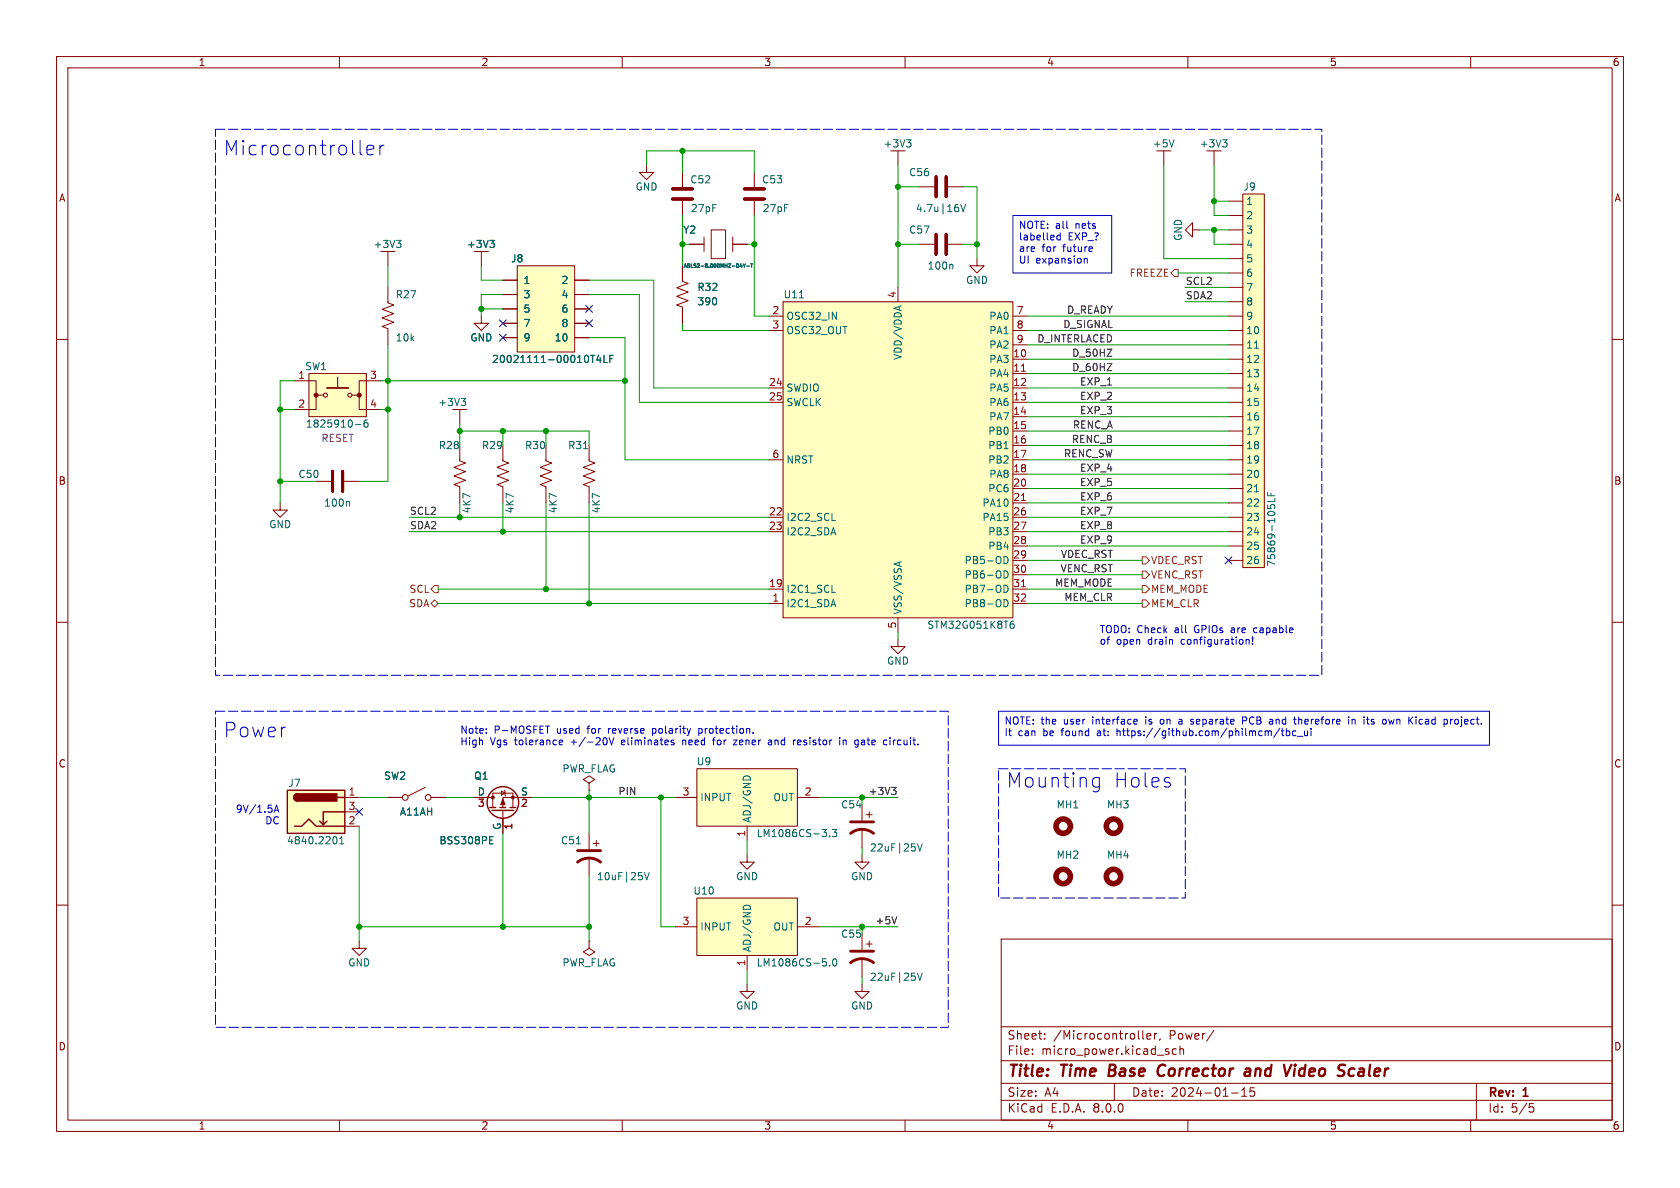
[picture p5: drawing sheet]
<svg xmlns="http://www.w3.org/2000/svg" width="297mm" height="210mm" viewBox="0 0 297 210" stroke-linecap="round" stroke-linejoin="round" font-family="sans-serif">
<g fill="none" stroke="#840000" stroke-width=".18">
<path d="M10 10h277v190h-277zM12 12h273v186h-273zM60 10v2M110 10v2M160 10v2M210 10v2M260 10v2M10 60h2M285 60h2M81.3 78.7v2.8l1 .4-2 .7 2 .8-2 .7 2 .8-2 .8 1 .3v.3M81.3 86.4v2.5M10 110h2"/>
<path d="M285 110h2M10 160h2M285 160h2M177 166h108v32h-108zM60 198v2M110 198v2M160 198v2M177 194.5h108M177 191.5h108M177 187.5h108M177 181.5h108M182.5 186.3v.1"/>
<path d="M182.5 185.5v.1M184.7 183.6v.1M184.7 182.8v.1M197 191.5v3M202 182.2v1.3l.2 .2M202.7 183.2l.8-.1-.1-.3-.4-.1-.3 .2 .1 .7h.6M204.1 182.7v1M204.5 182.7l-.3 .1-.1 .2M205.1 183.6l-.1 .3M206.5 185.9l.2 .2-.2 .3M206.5 185.4l.1 .1M208 185.5l-.5-.1-.3 .3v.4l.2 .2h.6"/>
<path d="M208.6 185.5l.2-.1 .4 .1v.9M208.6 184.9v1.5M210 198v2M214.6 182.1l-1.3 2M217.7 193.2h1.2M219.5 193.8h.9M219.5 192.7l.5-.4v1.5M221.7 192.3h-.7v.7l.2-.1h.5l.1 .3-.1 .5-.2 .1-.5-.1M260 198v2M261 191.5v6.5M270.4 195.1h.7M270.5 195.7h.4l.3 .3-.2 .5-.5 .1"/>
</g>
<path d="M196.2 188.2l-.2 2h.7M205.6 188.2a1.13 1.13 0 0 0-.9 .7 1.13 1.13 0 0 0 .2 1.2l.3 .1 .5-.1M220.1 190.1l.2 .1 .6-.1M220.2 189l.2-.1 .6 .1-.1 1.2M221 189.4l-.9 .1M228.9 188.9l-.2 1.3M229 188.2v.2M229 188.2l-.1 .1 .1 .1M229 188.2l.1 .1-.1 .1M229.8 189.1l-.2 .7 .4 .4M238.9 188.9l.6 .1M239.3 190.1l-.6 .1" fill="none" stroke="#840000" stroke-width=".4"/>
<path d="M123.2 135.9h17.8v10.2h-17.8z" fill="#ffffc2"/>
<g fill="none" stroke="#840000" stroke-width=".18">
<path d="M205.7 26.7v2.5M214.6 26.7v2.5M68.6 44.5v2.5M85.1 55.9v1.3h1.3l-1.3 1.2-1.3-1.2h1.3M85.1 44.5v2.5M162.6 43.2h2.8M167.4 43.2h2.8M80 72.4h2.5M81.3 72.4v2.5M55.9 85.1h2.8M60.7 85.1h2.8M123.2 135.9h17.8v10.2h-17.8z"/>
<path d="M119.4 141h3.8M132.1 146.1v2.5M141 141h3.8"/>
</g>
<g fill="none" stroke="#006464" stroke-width=".18">
<path d="M207.6 24.7l-.5 1.3M216.1 24.7h.8l-.4 .5M216.7 25.2l.2 .2v.3l-.2 .3M70.1 42.5h.8l-.4 .5M70.6 43l.3 .2v.3l-.3 .3M86.6 42.5h.8l-.4 .5M87.1 43l.3 .2v.3l-.3 .3M168.3 46.7l.2 .2v.7M81.5 70.4h.8l-.4 .5M82.1 70.9l.2 .3v.3l-.2 .2M61.6 88.6l.2 .2v.7M131.6 137.3l.3-.1 .6 .1"/>
<path d="M146.7 147.8v.1M147.1 146.6h.8l-.4 .5 .4 .1v.6l-.2 .1-.6-.1"/>
</g>
<path d="M165.5 41.4v3.6zM167.3 41.4v3.6zM58.8 83.3v3.6zM60.6 83.3v3.6z" fill="none" stroke="#840000" stroke-width=".51"/>
<path d="M54.6 66h10.2v7.7h-10.2z" fill="#ffffc2"/>
<g fill="none" stroke="#840000" stroke-width=".18">
<path d="M52.1 67.3h3.8v5.1h-3.8M54.6 66h10.2v7.7h-10.2zM55.9 69.9h1.2M59.7 66.7v1.9M62.2 69.9h1.3M67.3 67.3h-3.8v5.1h3.8"/>
<circle cx="57.5" cy="69.9" r=".36"/>
<circle cx="61.8" cy="69.9" r=".36"/>
</g>
<g fill="#840000" stroke="#840000" stroke-width=".18">
<circle cx="55.9" cy="69.9" r=".36"/>
<circle cx="63.5" cy="69.9" r=".36"/>
</g>
<path d="M57.8 68.6h3.8" fill="none" stroke="#840000" stroke-width=".3"/>
<path d="M62.8 75h1M65 74.2l-.4 .1a.86 .86 0 0 0 0 1.2l.4-.1 .1-.4-.3-.3-.3 .1-.2 .2" fill="none" stroke="#006464" stroke-width=".18"/>
<path d="M91.4 47h10.2v15.2h-10.2z" fill="#ffffc2"/>
<g fill="none" stroke="#840000" stroke-width=".18">
<path d="M68.6 50.8v2.7l1 .4-2 .8 2 .7-2 .8 2 .8-2 .7 1 .4v.3M68.6 58.4v2.6M88.9 49.5h2.5M88.9 59.7h2.5M88.9 52.1h2.5M88.9 54.6h2.5M88.9 57.2h2.5M91.4 47h10.2v15.2h-10.2zM101.6 49.5h2.5M101.6 59.7h2.5M101.6 52.1h2.5M101.6 54.6h2.5"/>
<path d="M101.6 57.2h2.5M210.8 40.6v-1.2l-1.3 1.2 1.3 1.3v-1.3h1.3M88.9 78.7v2.8l1 .4-2 .7 2 .8-2 .7 2 .8-2 .8 1 .3v.3M49.5 88.9v1.3h1.3l-1.3 1.2-1.2-1.2h1.2M88.9 86.4v2.5"/>
</g>
<path d="M104.4 62.8h.7M105.8 62.7l-.3 1h.8M106.1 63.2v.9M106.8 62.8v1.3h.6M107.8 63.4h.4M108.4 62.8h-.6v1.3" fill="none" stroke="#006464" stroke-width=".18"/>
<path d="M138.4 53.3h40.7v55.9h-40.7z" fill="#ffffc2"/>
<g fill="none" stroke="#840000" stroke-width=".18">
<path d="M114.3 29.2v1.3h1.3l-1.3 1.3-1.3-1.3h1.3M120.6 30.5v2.8M120.6 35.3v2.8M133.3 30.5v2.8M133.3 35.3v2.8M158.7 26.7v2.5M162.6 33h2.8M167.4 33h2.8M120.6 47v2.7l1.1 .4-2.1 .8 2.1 .7-2.1 .8 2.1 .7-2.1 .8 1 .4v.2M120.6 54.6v2.6M121.9 43.2h2.6M124.5 41.9v2.6"/>
<path d="M125.7 40.6h2.6v5.1h-2.6zM129.5 41.9v2.6M129.5 43.2h2.6M135.9 55.9h2.5M135.9 58.4h2.5M138.4 53.3h40.7v55.9h-40.7zM158.7 50.8v2.5M172.7 45.7v1.3h1.3l-1.3 1.3-1.3-1.3h1.3M179.1 55.9h2.5M179.1 58.4h2.5M96.5 78.7v2.8l1 .4-2 .7 2 .8-2 .7 2 .8-2 .8 1 .3v.3M104.1 78.7v2.8l1.1 .4-2.1 .7 2.1 .8-2.1 .7 2.1 .8-2.1 .8 1 .3v.3"/>
<path d="M135.9 68.6h2.5M135.9 71.1h2.5M179.1 63.5h2.5M179.1 66h2.5M179.1 68.6h2.5M179.1 71.1h2.5M179.1 73.7h2.5M179.1 76.2h2.5M179.1 78.7h2.5M179.1 61h2.5M96.5 86.4v2.5M104.1 86.4v2.5"/>
<path d="M135.9 81.3h2.5M135.9 91.4h2.5M135.9 94h2.5M179.1 81.3h2.5M179.1 83.8h2.5M179.1 86.4h2.5M179.1 88.9h2.5M179.1 91.4h2.5M179.1 94h2.5M179.1 96.5h2.5M179.1 99.1h2.5M135.9 106.7h2.5"/>
<path d="M135.9 104.1h2.5M158.7 113v1.3h1.3l-1.3 1.3-1.2-1.3h1.2M158.7 109.2v2.6M179.1 106.7h2.5M179.1 104.1h2.5M179.1 101.6h2.5M132.1 151.1v1.3h1.2l-1.2 1.3-1.3-1.3h1.3M152.4 151.1v1.3h1.3l-1.3 1.3-1.3-1.3h1.3M152.4 142.2v2.8M152.4 146.6v3.3M153.2 144h1M153.7 143.5v1"/>
<path d="M152.4 165.1v2.8M152.4 169.4v3.3M153.2 166.9h1M153.7 166.4v1"/>
</g>
<path d="M180.6 65.6h.7M180.6 88.5h.7M180.6 103.7h.7" fill="none" stroke="#a90000" stroke-width=".18"/>
<g fill="none" stroke="#006464" stroke-width=".18">
<path d="M160.3 24.7h.7l-.4 .5M160.8 25.2l.2 .2v.3l-.2 .3M169.4 36.7v.6M169.8 36.1l.5 1.3 .4-1.3M130.8 47.1h.4M131.1 46.9v.4M131.4 46.6l.2 .4M131.6 47v.3M131.8 46.6l-.2 .4M132 47h.5M132.7 46.6h.4M132.9 46.6v.7"/>
<path d="M141.3 52.6h.7M103.2 79.3h.7M147.1 92h.6M159.3 99.3l-1.2 .4M177.5 98.4a.64 .64 0 0 1 .7 .6 .64 .64 0 0 1-.7 .6M147.1 104.7h.6M177.5 103.4a.64 .64 0 0 1 .7 .7 .64 .64 0 0 1-.7 .6M177.5 100.9a.64 .64 0 0 1 .7 .6 .64 .64 0 0 1-.7 .7M177.5 106a.64 .64 0 0 1 .7 .6 .64 .64 0 0 1-.7 .7M178.6 110.4l.5-.1 .2 .2-.1 .5-.4 .1-.2-.2M179.2 109.8l-.4 .1-.2 .2M162.2 149.2l.4 1.2 .4-1.2"/>
<path d="M162.2 172l.4 1.3 .4-1.3"/>
</g>
<g fill="none" stroke="#840000" stroke-width=".99">
<circle cx="188" cy="146" r="1.27"/>
<circle cx="188" cy="154.9" r="1.27"/>
<circle cx="196.8" cy="154.9" r="1.27"/>
<circle cx="196.8" cy="146" r="1.27"/>
</g>
<path d="M118.9 35.2h3.5zM118.9 33.4h3.5zM131.6 35.2h3.5zM131.6 33.4h3.5zM165.5 31.2v3.6zM167.3 31.2v3.6zM150.4 147.3a3.3 3.3 0 0 1 4 0M150.4 145.3h4M150.4 170.2a3.3 3.3 0 0 1 4 0M150.4 168.1h4" fill="none" stroke="#840000" stroke-width=".51"/>
<path d="M50.8 139.7h10.2v7.6h-10.2z" fill="#ffffc2"/>
<g fill="none" stroke="#840000" stroke-width=".25">
<path d="M50.8 139.7h10.2v7.6h-10.2zM52.1 146.1h1.2l1.3-1.3 1.3 1.3h5.1M52.6 140.3a.64 .64 0 0 0-.7 .7 .64 .64 0 0 0 .7 .6M57.8 145.2l-.7 .6M59.7 141h1.3M61 143.5h-3.9v2.3l-.6-.6M86.6 142.7h1M87 143.3h3.8M88.4 142.7h1M90.2 142.7h1"/>
<circle cx="88.9" cy="141.9" r="2.79"/>
</g>
<g fill="#840000" stroke="#840000" stroke-width=".25">
<path d="M52.1 140.5l.5-.2v1.3a.63 .63 0 0 1-.6-.4 .63 .63 0 0 1 .1-.7z"/>
<path d="M52.6 140.3h7v1.3h-7z"/>
</g>
<g fill="none" stroke="#840000" stroke-width=".18">
<path d="M75.2 139.2l-3.1 1.5M88.6 139.8l.7 .4-.7 .4zM89.2 139.7l.1 .1v.8l.1 .1M61 141h2.5M61 146.1h2.5M61 143.5h2.5M68.6 141h2.5M76.2 141h2.5M83.8 141h3.3M87.1 142.7v-2.5h3.6v2.5M88.9 143.3v4M94 141h-5.1v1.7"/>
<path d="M63.5 166.4v1.2h1.3l-1.3 1.3-1.3-1.3h1.3"/>
<circle cx="71.6" cy="141" r=".51"/>
<circle cx="75.7" cy="141" r=".51"/>
</g>
<path d="M59.3 147.9a.79 .79 0 0 1 0 1.3M60.1 149.2h.7M60.1 148.3l.3-.4v1.3M86.6 149.2h.6M86.6 148.5h.4M86.6 147.9h.6" fill="none" stroke="#006464" stroke-width=".18"/>
<g fill="#840000" stroke="#840000" stroke-width=".18">
<path d="M88.9 141.2l.4 1h-.8z"/>
<circle cx="90.7" cy="141" r=".25"/>
<circle cx="87.1" cy="141" r=".25"/>
</g>
<path d="M219.7 34.3h3.8v66h-3.8z" fill="#ffffc2"/>
<g fill="none" stroke="#840000" stroke-width=".18">
<path d="M217.2 35.6h2.5M217.2 38.1h2.5M219.7 34.3h3.8v66h-3.8zM217.2 58.4h2.5M217.2 40.6h2.5M217.2 43.2h2.5M217.2 45.7h2.5M217.2 48.3h2.5M217.2 50.8h2.5M217.2 53.3h2.5M217.2 55.9h2.5M217.2 61h2.5"/>
<path d="M217.2 63.5h2.5M217.2 66h2.5M217.2 68.6h2.5M217.2 71.1h2.5M217.2 73.7h2.5M217.2 76.2h2.5M217.2 78.7h2.5M217.2 81.3h2.5M217.2 83.8h2.5M217.2 86.4h2.5M217.2 88.9h2.5M217.2 91.4h2.5"/>
<path d="M217.2 94h2.5M217.2 96.5h2.5M217.2 99.1h2.5M104.1 147.3v2.8M104.1 151.6v3.3M104.9 149.1h1M105.4 148.6v1M152.4 174v1.3h1.3l-1.3 1.2-1.3-1.2h1.3"/>
</g>
<path d="M221.8 61.5h.7M221.8 86.9h.7M224.1 87v.6h1.3M224.7 89.3h.5M224.7 87.2v.4M225.4 88.1v.6h-1.3M101.9 149.2h.7M113.9 154.2l.5 1.3 .4-1.3" fill="none" stroke="#006464" stroke-width=".18"/>
<path d="M102.1 152.4a3.3 3.3 0 0 1 4.1 0M102.1 150.4h4.1" fill="none" stroke="#840000" stroke-width=".51"/>
<path d="M123.2 158.8h17.8v10.1h-17.8z" fill="#ffffc2"/>
<g fill="none" stroke="#840000" stroke-width=".18">
<path d="M88.9 49.5h2.5M88.9 59.7h2.5M88.9 52.1h2.5M88.9 54.6h2.5M88.9 57.2h2.5M101.6 49.5h2.5M101.6 59.7h2.5M101.6 52.1h2.5M101.6 54.6h2.5M101.6 57.2h2.5M120.6 47v2.5M120.6 54.6v2.6"/>
<path d="M121.9 43.2h2.6M129.5 43.2h2.6M104.1 138.4l1.1-.6-1.1-.6-1 .6 1 .6v1.3M104.1 139.7h.1M68.6 141h2.5M76.2 141h2.5M83.8 141h2.6M88.9 144.8v2.5M91.4 141h2.6M123.2 158.8h17.8v10.1h-17.8zM104.1 166.4v1.2l1.1 .7-1.1 .6-1-.6 1-.7M104.1 166.4h.1"/>
<path d="M119.4 163.8h3.8M132.1 174v1.3h1.2l-1.2 1.2-1.3-1.2h1.3M132.1 168.9v2.6M141 163.8h3.8"/>
</g>
<g fill="none" stroke="#006464" stroke-width=".18">
<path d="M86.6 42.5h.8l-.4 .5M87.1 43l.3 .2v.3l-.3 .3M130.8 47.1h.4M131.1 46.9v.4M131.4 46.6l.2 .4M131.6 47v.3M131.8 46.6l-.2 .4M132 47h.5M132.7 46.6h.4M132.9 46.6v.7M104.4 62.8h.7M105.8 62.7l-.3 1h.8"/>
<path d="M106.1 63.2v.9M106.8 62.8v1.3h.6M107.8 63.4h.4M108.4 62.8h-.6v1.3M86.6 148.5h.4M86.6 149.2h.6M86.6 147.9h.6M131.6 160.1l.3-.1 .6 .1M146.7 170.6v.2M147.3 169.6l.2-.1a.68 .68 0 0 1 .4 .6 .68 .68 0 0 1-.4 .7l-.2-.2-.1-.3z"/>
</g>
<path d="M207 48.3l.6-.7h.7v1.3h-.7zM201.9 98.4h.7l.6 .7-.6 .6h-.7zM76.2 106.7l.6-.7 .7 .7-.7 .6zM76.8 103.5h.7v1.3h-.7l-.6-.7zM201.9 106h.7l.6 .7-.6 .6h-.7zM201.9 103.5h.7l.6 .6-.6 .7h-.7zM201.9 101h.7l.6 .6-.6 .6h-.7z" fill="none" stroke="#725600" stroke-width=".18"/>
<path d="M157.6 139.2h.8l-.4 .5M158.2 139.7l.2 .2v.3l-.2 .3M158.5 162l-.4 1.3" fill="none" stroke="#0f0f0f" stroke-width=".18"/>
<g fill="none" stroke="#0000c2" stroke-width=".18">
<path d="M63.8 27.3l.2 .1M64.9 26.5l1.2-.2-.1-.5-.8-.1-.3 .3v1l.1 .3 .2 .1 .8-.1M67.2 25.7v1.7M67.9 25.7a.65 .65 0 0 0-.7 .5M179.1 38.1h17.4v10.2h-17.4zM187.4 41.1v1.3M187.4 41.6h-.3l-.3 .2 .2 .6h.4M191.7 45.8l.2-.1h.3v.8M193.1 43.7v.2l-.6 .1M220.3 113v.9M220.3 113.2l.2-.2 .3 .1v.8M221.4 113.8v.1"/>
<path d="M221.4 112.6v.8M221.9 111l-.3 .2v.4l.3 .2M86 129.5v.1M86 128.8v.2M96.4 128.4h.8M98.9 131.6h.5M98.9 130.9l.4-.1 .2 .3-.6 .1M107 130.4a.79 .79 0 0 1 0 1.3M107.7 130.4l.4 1.3 .4-1.3M115.4 128.8v1.2M115.4 129.6h.1M115.5 128.8h-.1"/>
<path d="M118.8 131.2l.3 .1 .1 .2-.2 .2h-.2M118.8 130.8l.3 .1M120.7 130.8v.9M120.9 130.8l-.2 .1M123.5 128.8v1.2M123.5 129.6h.4M123.9 128.8h-.4M126 130.8h.4M126.1 130.6v1.1M129.6 130.8h.7l-.7 .9h.7M133.1 129.5v.1M135.8 131.5l.2 .2 .4-.1"/>
<path d="M135.9 130.9h.5v.8M136.4 131.1l-.4 .1-.2 .2M140.5 130.8h.1M141.4 130.8h-.2l-.2 .2 .1 .6 .3 .1M141.6 131.1l-.6 .1M148.4 130.4v.1M148.4 130.8v.9M149.1 130.9l.3-.1 .2 .2M149.1 130.8v.9M152.7 130.8l-.4 .1M152.7 131.2h-.3l-.1 .2v.2l.4 .1M157.3 130.4v.1"/>
<path d="M157.3 130.8v.9M176.5 125.7h86.8v6h-86.8zM193.4 139l.2 .1 .7-.1M193.4 137.6l.2-.2 .7 .2M194.3 137.4v2.1a.69 .69 0 0 1-1 .4M197.5 128.8v1.2M197.7 129.2l-.2 .1M200.6 127.2h.4v.3l-.6 .1M201 127.9l-.4 .1M205.2 127.2l-.1 .2 .1 .5M206.8 138.4l.1 .2-.1 .4M208.8 127.2h-.4"/>
<path d="M208.8 127.5h-.3l-.1 .2v.2l.4 .1M210.7 127.2h.3M210.7 127.6l.3 .2M211 127.8l-.2 .2h-.2M219.7 127.4l.6-.1 .1-.1-.1-.3-.6-.2v1.3M226.3 128.7l-1.1 1.7M226.5 129.2h.5M226.7 128.8v1.1l.3 .1M227.4 129.3l.4-.1 .2 .2-.1 .6h-.5M227.4 128.8v1.2M229.1 129.3l-.4-.1-.2 .2 .1 .6h.5M229.3 130.2h1"/>
<path d="M229.6 126.7v1.3M230 127.2l-.4 .1M230.6 129.2l.1 .8h.3l.2-.1M231.2 129.2v.8M231.8 129.2v.8M238.4 126.7v.2M238.4 127.2v.8M239 127.3l.2-.1h.3l.1 .8M239 127.2v.8M242.4 127.9l.4 .1M242.8 127.2l-.4 .1 .1 .2 .3 .1M245.5 127.2l.2 .8 .3-.6 .2 .6"/>
<path d="M249.1 126.7v1.3M249.8 126.7l-.7 .8M250.3 126.7v.2M251.1 127.2l-.2 .2v.4l.2 .2M256.8 127.2l-.4 .2M257.6 127.2h-.3l-.1 .2v.5l.4 .1M48.5 143.6l.4-1.3 .4 1.3M48.6 143.2h.6"/>
</g>
<path d="M38.1 22.9h195.6v96.5h-195.6zM38.1 125.7h129.5v55.9h-129.5zM176.5 135.9h33v22.9h-33z" fill="none" stroke="#0000c2" stroke-width=".18" stroke-dasharray="1.7 .6"/>
<g fill="none" stroke="#009600" stroke-width=".18">
<path d="M114.3 29.2v-2.5h19v3.8M120.6 26.7v3.8M120.6 38.1v8.9M133.3 38.1v17.8h2.6M158.7 29.2v21.6M158.7 33h3.9M170.2 33h2.5v12.7M205.7 29.2v16.5h11.5M214.6 29.2v8.9h2.6M214.6 35.6h2.6M68.6 47v3.8M85.1 47v2.5h3.8"/>
<path d="M85.1 54.6h3.8M88.9 52.1h-3.8v3.8M104.1 59.7h6.4v21.6h25.4M104.1 52.1h8.9v19h22.9M104.1 49.5h11.5v19.1h20.3M120.6 43.2h1.3M120.6 57.2v1.2h15.3M132.1 43.2h1.2M158.7 43.2h3.9M170.2 43.2h2.5M181.6 58.4h35.6M181.6 55.9h35.6"/>
<path d="M208.3 48.3h8.9M209.5 50.8h7.7M209.5 53.3h7.7M212.1 40.6h5.1M214.6 40.6v2.6h2.6M49.5 72.4h2.6M52.1 67.3h-2.6v21.6M67.3 72.4h1.3M67.3 67.3h43.2M68.6 61v24.1h-5.1M81.3 76.2h22.8v2.5M81.3 74.9v3.8"/>
<path d="M88.9 76.2v2.5M96.5 76.2v2.5M181.6 71.1h35.6M181.6 68.6h35.6M181.6 76.2h35.6M181.6 73.7h35.6M181.6 66h35.6M181.6 63.5h35.6M181.6 78.7h35.6M181.6 61h35.6M49.5 85.1h6.4M72.4 91.4h63.5"/>
<path d="M72.4 94h63.5M81.3 88.9v2.5M88.9 88.9v5.1M96.5 88.9v15.2M104.1 88.9v17.8M181.6 83.8h35.6M181.6 88.9h35.6M181.6 91.4h35.6M181.6 86.4h35.6M181.6 99.1h20.3M181.6 94h35.6M181.6 96.5h35.6"/>
<path d="M181.6 81.3h35.6M77.5 104.1h58.4M77.5 106.7h58.4M158.7 111.8v1.2M181.6 101.6h20.3M181.6 104.1h20.3M181.6 106.7h20.3M104.1 139.7v7.6M63.5 141h5.1M63.5 146.1v20.3M78.7 141h5.1M88.9 147.3v16.5"/>
<path d="M94 141h25.4M104.1 154.9v11.5M116.8 141v22.8h2.6M132.1 148.6v2.5M144.8 141h13.9M152.4 141v1.2M152.4 149.9v1.2M63.5 163.8h40.6M132.1 171.5v2.5M144.8 163.8h13.9M152.4 163.8v1.3M152.4 172.7v1.3"/>
</g>
<path d="M88.3 59.1l1.2 1.2M88.3 56.5l1.2 1.3M89.5 59.1l-1.2 1.2M89.5 56.5l-1.2 1.3M103.5 56.5l1.2 1.3M103.5 54l1.2 1.2M104.7 56.5l-1.2 1.3M104.7 54l-1.2 1.2M216.6 98.5l1.2 1.2M217.8 98.5l-1.2 1.2M62.9 142.9l1.2 1.2M64.1 142.9l-1.2 1.2" fill="none" stroke="#000084" stroke-width=".18"/>
<g fill="#009600" stroke="#009600" stroke-width=".18">
<circle cx="88.9" cy="163.8" r=".46"/>
<circle cx="104.1" cy="141" r=".46"/>
<circle cx="63.5" cy="163.8" r=".46"/>
<circle cx="104.1" cy="163.8" r=".46"/>
<circle cx="68.6" cy="72.4" r=".46"/>
<circle cx="49.5" cy="85.1" r=".46"/>
<circle cx="49.5" cy="72.4" r=".46"/>
<circle cx="133.3" cy="43.2" r=".46"/>
<circle cx="120.6" cy="43.2" r=".46"/>
<circle cx="120.6" cy="26.7" r=".46"/>
<circle cx="104.1" cy="106.7" r=".46"/>
<circle cx="96.5" cy="104.1" r=".46"/>
<circle cx="81.3" cy="91.4" r=".46"/>
<circle cx="96.5" cy="76.2" r=".46"/>
<circle cx="88.9" cy="94" r=".46"/>
<circle cx="68.6" cy="67.3" r=".46"/>
<circle cx="110.5" cy="67.3" r=".46"/>
<circle cx="88.9" cy="76.2" r=".46"/>
<circle cx="81.3" cy="76.2" r=".46"/>
<circle cx="85.1" cy="54.6" r=".46"/>
<circle cx="214.6" cy="35.6" r=".46"/>
<circle cx="172.7" cy="43.2" r=".46"/>
<circle cx="158.7" cy="43.2" r=".46"/>
<circle cx="158.7" cy="33" r=".46"/>
<circle cx="214.6" cy="40.6" r=".46"/>
<circle cx="116.8" cy="141" r=".46"/>
<circle cx="152.4" cy="141" r=".46"/>
<circle cx="152.4" cy="163.8" r=".46"/>
</g>
<g font-size="3.5" fill="#0000c2">
<text x="39.4" y="27.7">Microcontroller</text>
<text x="39.4" y="130.6">Power</text>
<text x="177.8" y="139.5">Mounting</text>
<text x="196.7" y="139.5">Holes</text>
</g>
<g font-size="2.8" fill="#840000">
<text x="178" y="190.9">Title:</text>
<text x="187.7" y="190.9">Time</text>
<text x="196.8" y="190.9">Base</text>
<text x="206.3" y="190.9">Corrector</text>
<text x="222.5" y="190.9">and</text>
<text x="230.3" y="190.9">Video</text>
<text x="240.6" y="190.9">Scaler</text>
</g>
<g font-size="2.1" fill="#840000">
<text x="178" y="184">Sheet:</text>
<text x="186.2" y="184">/Microcontroller,</text>
<text x="206.7" y="184">Power/</text>
<text x="178" y="186.7">File:</text>
<text x="184.1" y="186.7">micro_power.kicad_sch</text>
<text x="178" y="196.9">KiCad</text>
<text x="178" y="194.1">Size:</text>
<text x="184.7" y="194.1">A4</text>
<text x="185.7" y="196.9">E.D.A.</text>
<text x="193.3" y="196.9">8.0.0</text>
<text x="200" y="194.1">Date:</text>
<text x="207" y="194.1">2024-01-15</text>
<text x="263" y="194.3">Rev:</text>
<text x="263" y="196.9">Id:</text>
<text x="267.1" y="196.9">5/5</text>
<text x="269.4" y="194.3">1</text>
</g>
<g font-size="1.8" fill="#840000">
<text x="35" y="11.9">1</text>
<text x="85" y="11.9">2</text>
<text x="135" y="11.9">3</text>
<text x="185" y="11.9">4</text>
<text x="235" y="11.9">5</text>
<text x="285" y="11.9">6</text>
<text x="10.3" y="35.9">A</text>
<text x="285.3" y="35.9">A</text>
<text x="10.3" y="85.9">B</text>
<text x="285.3" y="85.9">B</text>
<text x="10.3" y="135.9">C</text>
<text x="285.3" y="135.9">C</text>
<text x="10.3" y="185.9">D</text>
<text x="285.3" y="185.9">D</text>
<text x="35" y="199.9">1</text>
<text x="85" y="199.9">2</text>
<text x="135" y="199.9">3</text>
<text x="185" y="199.9">4</text>
<text x="235" y="199.9">5</text>
<text x="285" y="199.9">6</text>
</g>
<g font-size="1.8" fill="#006464">
<text x="156.1" y="26.3">+3V3</text>
<text x="203.7" y="26.3">+5V</text>
<text x="212" y="26.3">+3V3</text>
<text x="112.3" y="33.9">GND</text>
<text x="121.9" y="32.6">C52</text>
<text x="134.6" y="32.6">C53</text>
<text x="160.6" y="31.3">C56</text>
<text x="219.7" y="33.9">J9</text>
<text x="120.7" y="41.5">Y2</text>
<text x="122" y="37.7">27pF</text>
<text x="134.7" y="37.7">27pF</text>
<text x="160.6" y="41.5">C57</text>
<text x="161.8" y="37.7">4.7u|16V</text>
<text x="220.2" y="36.4">1</text>
<text x="220.2" y="39">2</text>
<text x="220.2" y="41.5">3</text>
<text x="65.9" y="44">+3V3</text>
<text x="82.4" y="44">+3V3</text>
<text x="90.2" y="46.6">J8</text>
<text x="163.9" y="47.9">100n</text>
<text x="209.1" y="42.7" transform="rotate(-90 209.1 42.7)">GND</text>
<text x="220.2" y="44">4</text>
<text x="220.2" y="46.6">5</text>
<text x="69.9" y="52.9">R27</text>
<text x="92.5" y="50.4">1</text>
<text x="92.5" y="52.9">3</text>
<text x="99.2" y="50.4">2</text>
<text x="99.2" y="52.9">4</text>
<text x="123.2" y="51.6">R32</text>
<text x="138.4" y="52.9">U11</text>
<text x="170.7" y="50.4">GND</text>
<text x="220.2" y="49.1">6</text>
<text x="220.2" y="51.7">7</text>
<text x="92.5" y="55.5">5</text>
<text x="92.5" y="58">7</text>
<text x="99.2" y="55.5">6</text>
<text x="99.2" y="58">8</text>
<text x="123.2" y="54.2">390</text>
<text x="138.9" y="56.7">OSC32_IN</text>
<text x="138.9" y="59.3">OSC32_OUT</text>
<text x="174.8" y="56.7">PA0</text>
<text x="174.8" y="59.3">PA1</text>
<text x="220.2" y="59.3">10</text>
<text x="220.2" y="54.2">8</text>
<text x="220.2" y="56.7">9</text>
<text x="53.8" y="65.6">SW1</text>
<text x="69.9" y="60.6">10k</text>
<text x="83.1" y="60.6">GND</text>
<text x="86.9" y="64.4">20021111-00010T4LF</text>
<text x="92.5" y="60.6">9</text>
<text x="98" y="60.6">10</text>
<text x="159.6" y="63.7" transform="rotate(-90 159.6 63.7)">VDD/VDDA</text>
<text x="174.8" y="64.4">PA3</text>
<text x="174.8" y="61.8">PA2</text>
<text x="220.2" y="61.8">11</text>
<text x="220.2" y="64.4">12</text>
<text x="77.4" y="72">+3V3</text>
<text x="138.9" y="69.4">SWDIO</text>
<text x="138.9" y="72">SWCLK</text>
<text x="174.8" y="66.9">PA4</text>
<text x="174.8" y="69.4">PA5</text>
<text x="174.8" y="72">PA6</text>
<text x="220.2" y="66.9">13</text>
<text x="220.2" y="69.4">14</text>
<text x="220.2" y="72">15</text>
<text x="54" y="75.8">1825910-6</text>
<text x="174.6" y="77.1">PB0</text>
<text x="174.8" y="74.5">PA7</text>
<text x="220.2" y="74.5">16</text>
<text x="220.2" y="77.1">17</text>
<text x="77.5" y="79.6">R28</text>
<text x="85.1" y="79.6">R29</text>
<text x="92.7" y="79.6">R30</text>
<text x="100.3" y="79.6">R31</text>
<text x="138.9" y="82.1">NRST</text>
<text x="174.6" y="79.6">PB1</text>
<text x="174.6" y="82.1">PB2</text>
<text x="220.2" y="79.6">18</text>
<text x="220.2" y="82.1">19</text>
<text x="52.7" y="84.7">C50</text>
<text x="57.2" y="89.8">100n</text>
<text x="173.6" y="89.8">PA10</text>
<text x="174.6" y="87.2">PC6</text>
<text x="174.8" y="84.7">PA8</text>
<text x="220.2" y="84.7">20</text>
<text x="220.2" y="87.2">21</text>
<text x="220.2" y="89.8">22</text>
<text x="47.5" y="93.6">GND</text>
<text x="83.4" y="90.8" transform="rotate(-90 83.4 90.8)">4K7</text>
<text x="91" y="90.8" transform="rotate(-90 91 90.8)">4K7</text>
<text x="98.7" y="90.8" transform="rotate(-90 98.7 90.8)">4K7</text>
<text x="106.3" y="90.8" transform="rotate(-90 106.3 90.8)">4K7</text>
<text x="138.9" y="92.3">I2C2_SCL</text>
<text x="138.9" y="94.8">I2C2_SDA</text>
<text x="173.6" y="92.3">PA15</text>
<text x="174.6" y="94.8">PB3</text>
<text x="220.2" y="92.3">23</text>
<text x="220.2" y="94.8">24</text>
<text x="170.4" y="99.9">PB5-OD</text>
<text x="174.6" y="97.4">PB4</text>
<text x="220.2" y="97.4">25</text>
<text x="220.2" y="99.9">26</text>
<text x="225.7" y="100.3" transform="rotate(-90 225.7 100.3)">75869-105LF</text>
<text x="138.9" y="107.5">I2C1_SDA</text>
<text x="138.9" y="105">I2C1_SCL</text>
<text x="170.4" y="102.5">PB6-OD</text>
<text x="170.4" y="105">PB7-OD</text>
<text x="170.4" y="107.5">PB8-OD</text>
<text x="159.6" y="108.7" transform="rotate(-90 159.6 108.7)">VSS/VSSA</text>
<text x="163.8" y="111.4">STM32G051K8T6</text>
<text x="156.7" y="117.7">GND</text>
<text x="99.3" y="136.8">PWR_FLAG</text>
<text x="123.1" y="135.5">U9</text>
<text x="50.9" y="139.3">J7</text>
<text x="67.8" y="138">SW2</text>
<text x="83.7" y="138">Q1</text>
<text x="84.4" y="140.7">D</text>
<text x="92" y="140.7">S</text>
<text x="123.7" y="141.8">INPUT</text>
<text x="136.6" y="141.8">OUT</text>
<text x="148.6" y="143.1">C54</text>
<text x="186.7" y="143.1">MH1</text>
<text x="195.6" y="143.1">MH3</text>
<text x="50.6" y="149.5">4840.2201</text>
<text x="70.6" y="144.4">A11AH</text>
<text x="77.6" y="149.5">BSS308PE</text>
<text x="88.6" y="146.8" transform="rotate(-90 88.6 146.8)">G</text>
<text x="99.1" y="149.5">C51</text>
<text x="132.9" y="145.5" transform="rotate(-90 132.9 145.5)">ADJ/GND</text>
<text x="133.7" y="148.2">LM1086CS-3.3</text>
<text x="105.4" y="155.8">10uF|25V</text>
<text x="130" y="155.8">GND</text>
<text x="150.4" y="155.8">GND</text>
<text x="153.7" y="150.7">22uF|25V</text>
<text x="186.7" y="152">MH2</text>
<text x="195.6" y="152">MH4</text>
<text x="122.5" y="158.3">U10</text>
<text x="123.7" y="164.7">INPUT</text>
<text x="136.6" y="164.7">OUT</text>
<text x="148.6" y="166">C55</text>
<text x="61.5" y="171">GND</text>
<text x="99.3" y="171">PWR_FLAG</text>
<text x="132.9" y="168.4" transform="rotate(-90 132.9 168.4)">ADJ/GND</text>
<text x="133.7" y="171">LM1086CS-5.0</text>
<text x="153.7" y="173.6">22uF|25V</text>
<text x="130" y="178.7">GND</text>
<text x="150.4" y="178.7">GND</text>
</g>
<g font-size="1.8" fill="#0000c2">
<text x="180" y="40.8">NOTE: all</text>
<text x="190.2" y="40.8">nets</text>
<text x="180" y="42.8">labelled</text>
<text x="180" y="44.9">are</text>
<text x="180" y="46.9">UI</text>
<text x="183.1" y="46.9">expansion</text>
<text x="184.2" y="44.9">for</text>
<text x="188" y="44.9">future</text>
<text x="188.8" y="42.8">EXP_?</text>
<text x="194.3" y="112">TODO: Check</text>
<text x="207.8" y="112">all</text>
<text x="211.4" y="112">GPIOs</text>
<text x="218.1" y="112">are</text>
<text x="222.3" y="112">capable</text>
<text x="194.3" y="114.1">of</text>
<text x="197.4" y="114.1">open</text>
<text x="203.1" y="114.1">drain</text>
<text x="209.1" y="114.1">configuration!</text>
<text x="81.3" y="129.8">Note:</text>
<text x="81.3" y="131.8">High</text>
<text x="86.7" y="131.8">Vgs</text>
<text x="87.3" y="129.8">P-MOSFET</text>
<text x="91.1" y="131.8">tolerance</text>
<text x="98.6" y="129.8">used</text>
<text x="101.2" y="131.8">+/-20V</text>
<text x="104.1" y="129.8">for</text>
<text x="108" y="129.8">reverse</text>
<text x="110.3" y="131.8">eliminates</text>
<text x="116" y="129.8">polarity</text>
<text x="121.3" y="131.8">need</text>
<text x="124.3" y="129.8">protection.</text>
<text x="126.9" y="131.8">for</text>
<text x="130.8" y="131.8">zener</text>
<text x="137.1" y="131.8">and</text>
<text x="141.7" y="131.8">resistor</text>
<text x="150.1" y="131.8">in</text>
<text x="153" y="131.8">gate</text>
<text x="158.3" y="131.8">circuit.</text>
<text x="177.5" y="128.4">NOTE: the</text>
<text x="177.5" y="130.5">It</text>
<text x="180" y="130.5">can</text>
<text x="184.5" y="130.5">be</text>
<text x="187.9" y="130.5">found</text>
<text x="188.2" y="128.4">user</text>
<text x="193.4" y="128.4">interface</text>
<text x="194.4" y="130.5">at:</text>
<text x="198.1" y="130.5">https://github.com/philmcm/tbc_ui</text>
<text x="203" y="128.4">is</text>
<text x="205.8" y="128.4">on</text>
<text x="209.2" y="128.4">a</text>
<text x="211.6" y="128.4">separate</text>
<text x="220.9" y="128.4">PCB</text>
<text x="225.9" y="128.4">and</text>
<text x="230.5" y="128.4">therefore</text>
<text x="240.3" y="128.4">in</text>
<text x="243.2" y="128.4">its</text>
<text x="246.7" y="128.4">own</text>
<text x="251.5" y="128.4">Kicad</text>
<text x="257.9" y="128.4">project.</text>
<text x="41.6" y="143.8">9V/1.5A</text>
<text x="46.8" y="145.8">DC</text>
</g>
<g font-size="1.8" fill="#a90000">
<text x="158.5" y="52.8" transform="rotate(-90 158.5 52.8)">4</text>
<text x="136.5" y="55.6">2</text>
<text x="136.5" y="58.2">3</text>
<text x="179.6" y="55.6">7</text>
<text x="179.6" y="58.2">8</text>
<text x="179" y="63.2">10</text>
<text x="179" y="65.8">11</text>
<text x="179.6" y="60.7">9</text>
<text x="52.6" y="67.1">1</text>
<text x="65.3" y="67.1">3</text>
<text x="135.8" y="68.3">24</text>
<text x="135.8" y="70.9">25</text>
<text x="179" y="68.3">12</text>
<text x="179" y="70.9">13</text>
<text x="52.6" y="72.1">2</text>
<text x="65.3" y="72.1">4</text>
<text x="179" y="73.4">14</text>
<text x="179" y="75.9">15</text>
<text x="136.5" y="81">6</text>
<text x="179" y="78.5">16</text>
<text x="179" y="81">17</text>
<text x="179" y="83.6">18</text>
<text x="179" y="86.1">20</text>
<text x="179" y="88.6">21</text>
<text x="135.8" y="91.2">22</text>
<text x="135.8" y="93.7">23</text>
<text x="179" y="91.2">26</text>
<text x="179" y="93.7">27</text>
<text x="179" y="96.3">28</text>
<text x="179" y="98.8">29</text>
<text x="179" y="101.3">30</text>
<text x="135.8" y="103.9">19</text>
<text x="136.5" y="106.4">1</text>
<text x="179" y="103.9">31</text>
<text x="179" y="106.4">32</text>
<text x="158.5" y="111.2" transform="rotate(-90 158.5 111.2)">5</text>
<text x="61.5" y="140.7">1</text>
<text x="61.5" y="143.3">3</text>
<text x="84.4" y="143">3</text>
<text x="92" y="143">2</text>
<text x="120.6" y="140.7">3</text>
<text x="142.2" y="140.7">2</text>
<text x="61.5" y="145.8">2</text>
<text x="90.9" y="146.8" transform="rotate(-90 90.9 146.8)">1</text>
<text x="131.8" y="148" transform="rotate(-90 131.8 148)">1</text>
<text x="120.6" y="163.6">3</text>
<text x="142.2" y="163.6">2</text>
<text x="131.8" y="170.9" transform="rotate(-90 131.8 170.9)">1</text>
</g>
<g font-size="1.8" fill="#725600">
<text x="199.6" y="49.1">FREEZE</text>
<text x="203.4" y="99.9">VDEC_RST</text>
<text x="72.2" y="107.5">SDA</text>
<text x="72.3" y="105">SCL</text>
<text x="203.4" y="107.5">MEM_CLR</text>
<text x="203.4" y="105">MEM_MODE</text>
<text x="203.4" y="102.5">VENC_RST</text>
</g>
<g font-size="1.8" fill="#0f0f0f">
<text x="209.5" y="53">SDA2</text>
<text x="209.5" y="50.5">SCL2</text>
<text x="187.9" y="58.1">D_SIGNAL</text>
<text x="188.5" y="55.5">D_READY</text>
<text x="183.3" y="60.6">D_INTERLACED</text>
<text x="189.5" y="65.7">D_60HZ</text>
<text x="189.5" y="63.2">D_50HZ</text>
<text x="190.8" y="70.8">EXP_2</text>
<text x="190.8" y="68.2">EXP_1</text>
<text x="189.6" y="75.9">RENC_A</text>
<text x="190.8" y="73.3">EXP_3</text>
<text x="188" y="80.9">RENC_SW</text>
<text x="189.4" y="78.4">RENC_B</text>
<text x="190.8" y="83.5">EXP_4</text>
<text x="190.8" y="86">EXP_5</text>
<text x="190.8" y="88.6">EXP_6</text>
<text x="72.4" y="91.1">SCL2</text>
<text x="72.4" y="93.6">SDA2</text>
<text x="190.8" y="93.6">EXP_8</text>
<text x="190.8" y="91.1">EXP_7</text>
<text x="187.4" y="101.3">VENC_RST</text>
<text x="187.5" y="98.7">VDEC_RST</text>
<text x="190.8" y="96.2">EXP_9</text>
<text x="186.4" y="103.8">MEM_MODE</text>
<text x="188.1" y="106.3">MEM_CLR</text>
<text x="109.2" y="140.6">PIN</text>
<text x="153.5" y="140.6">+3V3</text>
<text x="154.7" y="163.5">+5V</text>
</g>
<text font-size="1.8" fill="#840084" x="56.7" y="78.3">RESET</text>
<text font-size=".9" fill="#006464" x="120.7" y="47.5">ABLS2-8.000MHZ-D4Y-T</text>
</svg>
